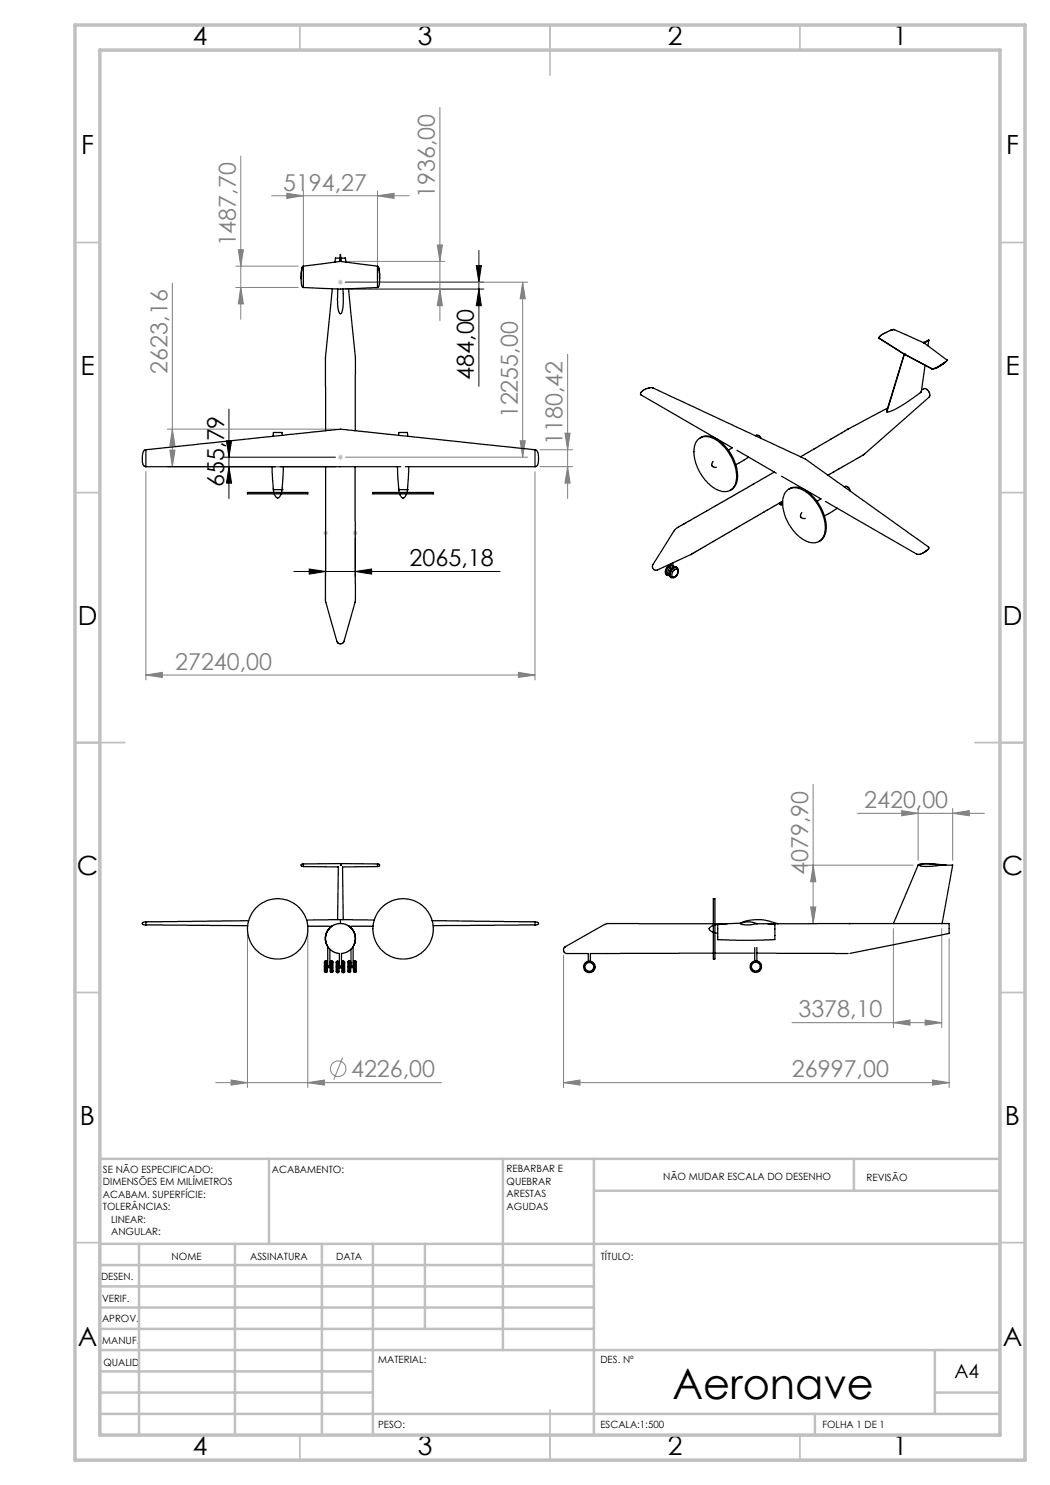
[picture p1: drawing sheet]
<svg xmlns="http://www.w3.org/2000/svg" width="210mm" height="297mm" viewBox="0 0 210 297" stroke-linecap="round" stroke-linejoin="round" font-family="sans-serif">
<g fill="none" stroke="#808080" stroke-width=".2">
<path d="M48.2 31.2v32.6M54.3 39.2h27.5M57.4 38.7l3.3 .5-3.3 .5zM60.7 38.2v18.3M75.5 39.2l3.3-.5v1zM75.5 38.2v18.3M88 21.5v42.7M34.5 56.6v36.7M47.2 53.2h12.5M47.2 57.5h12.5M47.7 49.9h1l-.5 3.3zM48.2 57.5l.5 3.3h-1z"/>
<path d="M69.1 56.4h36.5M69.1 57.8h19.9M69.1 52.3h19.9M87.5 49h1l-.5 3.3zM88 57.8l.5 3.3h-1zM104.5 56.4l.6 3.4h-1.1zM104.5 56.4v35M113.5 70.9v28.8M29.2 94.3v41.7M33.5 93.3h33.6M33.5 85.8h33.6M34 90h1l-.5 3.3z"/>
<path d="M34.5 85.8l.5 3.3h-1zM69.1 91.4h36.5M104 88.2h1.1l-.6 3.2zM107 94.3v41.7M108 93.3h6.5M108 90h6.5M113 86.6h1l-.5 3.4zM113.5 93.3l.5 3.3h-1zM29.2 135l3.3-.5v1zM29.2 135h77.8M103.7 134.5l3.3 .5-3.3 .5zM162.6 156.9v27.8"/>
<path d="M161.6 173h21M162.6 173l.6 3.4h-1.1zM171.5 162.7h25.4M180.3 162.1l3.3 .6-3.3 .5zM183.6 161.7v10.3M190.5 162.7l3.4-.6v1.1zM190.5 161.7v10.3M49.5 186.8v30.7M61.6 186.8v30.7M112.7 191v26.5M161.6 184.7h16.1M162.1 181.4h1.1l-.6 3.3z"/>
<path d="M178.7 185.7v19.8M188.3 185.7v19.8M189.8 187.7v29.8M43.1 216.5h45.2M46.2 216l3.3 .5-3.3 .5zM61.6 216.5l3.3-.5v1zM68.5 211.5l-1.8 4.5M112.7 216.5l3.3-.5v1zM112.7 216.5h77.1M158.4 204.5h29.9M178.7 204.5l3.3-.5v1zM185 204l3.3 .5-3.3 .5z"/>
<path d="M186.5 216l3.3 .5-3.3 .5z"/>
<circle cx="67.6" cy="213.7" r="1.55"/>
</g>
<g fill="none" stroke="#000" stroke-width=".2">
<path d="M69.1 56.4h27.7M69.1 57.8h27.7M95.2 53.1h1.1l-.5 3.3zM95.8 57.8l.5 3.3h-1.1zM95.8 50.1v27.2M44.8 91.4h22.3M44.8 93.3h22.3M45.3 88.2h1l-.5 3.2zM45.8 93.3l.5 3.3h-1zM45.8 81.8v17.9M58.8 114.3h41.2M61.8 113.8l3.3 .5-3.3 .5z"/>
<path d="M65.1 107.6v7.7M71 114.3l3.3-.5v1zM71 107.6v7.7"/>
</g>
<g fill="none" stroke="#c0c0c0" stroke-width=".2">
<path d="M67.6 56.4h1M67.7 56.1l.7 .7M68.1 55.9v1M68.4 56.1l-.7 .7M67.6 91.4h1M67.7 91.1l.7 .7M68.1 90.9v1.1M68.4 91.1l-.7 .7M64.6 106.6h1.1M64.8 106.3l.7 .7M65.1 106.1v1M65.5 106.3l-.7 .7"/>
<path d="M70.5 106.6h1M70.7 106.3l.7 .7M71 106.1v1M71.4 106.3l-.7 .7"/>
</g>
<g fill="none" stroke="#c0c0c0" stroke-width=".35">
<path d="M60 5v5M110 5v10M160 5v5M15 48.5h5M200 48.5h5M15 98.5h5M200 98.5h5M15 148.5h10M195 148.5h10M15 198.5h5M200 198.5h5M15 248.5h5"/>
<path d="M200 248.5h5M60 287v5M110 282v10M160 287v5"/>
</g>
<g fill="none" stroke="#c0c0c0" stroke-width=".5">
<path d="M53.8 231.8v17M100.6 231.8v38.2M118.8 231.8v55.2M118.8 238.2h81.2M170.8 231.8v6.4M200 231.8h-180v55.2M20 248.8h180M20 257.3h98.8M20 253h98.8M27.8 248.8v38.2M47 248.8v38.2M64.4 248.8v38.2"/>
<path d="M74.6 248.8v38.2M85 248.8v17M20 265.8h98.8M20 261.5h98.8M20 278.5h54.6M20 274.3h54.6M20 270h180M187 278.5h13M187 270v12.8M20 282.8h180M163 282.8v4.2"/>
</g>
<path d="M15 5h190v287h-190zM20 10h180v277h-180z" fill="none" stroke="#c0c0c0" stroke-width=".7"/>
<g fill="#000">
<path d="M95.2 53.1h1.1l-.5 3.3zM95.8 57.8l.5 3.3h-1.1zM45.3 88.2h1l-.5 3.2zM45.8 93.3l.5 3.3h-1z"/>
<path d="M61.8 113.8l3.3 .5-3.3 .5zM71 114.3l3.3-.5v1z"/>
</g>
<g fill="#808080">
<path d="M104 88.2h1.1l-.6 3.2zM104.5 56.4l.6 3.4h-1.1z"/>
<path d="M29.2 135l3.3-.5v1zM103.7 134.5l3.3 .5-3.3 .5zM46.2 216l3.3 .5-3.3 .5zM61.6 216.5l3.3-.5v1zM178.7 204.5l3.3-.5v1zM185 204l3.3 .5-3.3 .5z"/>
<path d="M112.7 216.5l3.3-.5v1zM186.5 216l3.3 .5-3.3 .5z"/>
<path d="M180.3 162.1l3.3 .6-3.3 .5zM190.5 162.7l3.4-.6v1.1z"/>
<path d="M88 57.8l.5 3.3h-1zM87.5 49h1l-.5 3.3zM34 90h1l-.5 3.3zM34.5 85.8l.5 3.3h-1zM113.5 93.3l.5 3.3h-1zM113 86.6h1l-.5 3.4zM162.1 181.4h1.1l-.6 3.3zM162.6 173l.6 3.4h-1.1z"/>
<path d="M47.7 49.9h1l-.5 3.3zM48.2 57.5l.5 3.3h-1z"/>
<path d="M57.4 38.7l3.3 .5-3.3 .5zM75.5 39.2l3.3-.5v1z"/>
</g>
<g fill="none" stroke="#000" stroke-width=".25">
<path d="M60.2 55.7l.1 1.4 .4 .4M60.7 53.2l7.4-.9 7.4 .9M60.7 57.5a86.6 86.6 0 0 0 14.8 0M60.7 53.3v4.2M60.7 53.2v.1M60.7 53.3l-.2 .1-.2 .5-.1 1.8M60.7 53.2l-.2 .1-.2 .6-.1 1.8M66.5 57.7l-1.4 13.8v14.6M67.6 57.8l-.1 3.2 .3 1.4a.31 .31 0 0 0 .4 .4 .31 .31 0 0 0 .2-.5l.3-1.5-.1-3M68 51.6h-.9l-.1 .8M68.1 51l.2 1.3M68.1 51l-.2 1.3"/>
<path d="M68.1 50.9v.1M68.2 51.6h.9l.1 .8M69.7 57.7l1.4 13.8-.1 14.6M75.5 53.3v4.2M75.5 53.3l.2 .1 .1 .5 .1 1.8M75.5 53.2l.3 .6 .1 1.9M75.5 53.2v.1M75.9 55.7l-.1 1.3-.1 .4-.2 .1M129.8 77.6h.8l30.5 14.2 24.6 17.6v.4l-.6 .5M129.8 77.6l-1.2 .5-.5 .5v.3l18.4 10.7-.8 .4M175.8 67.6l.1 .1M175.9 67.7l4.9 3.1"/>
<path d="M175.9 67.7l5 3.1M175.9 67.7h.1M178.2 66.1l-1.6 .7-.8 .8M178.2 66.1h.1M178.9 65.9l-.7 .2M178.9 65.9l5.9 2.7M180.8 70.8l-3.4 11.6M180.9 70.8l-3.5 11.6M180.9 70.8h.1M180.9 70.8l5.4 2.9M181 70.9l5.4 2.9M184.3 78l.5-.3 .6 .2 .5 .7v.8l-13.4 11.7"/>
<path d="M184.7 68.6h.1M184.8 68.6l4.6 3.4M185 73.1l-.7 5.3-4.3 2.9-1.8 .9-.8 .2M185.7 68l-.8 .6M185.8 68l-1.2 .5M185.8 68l-.2 1.2M186.3 73.7h.1M187.9 73.2l-1.1 .5h-.5M189 72.5l-1.7 1.1-.9 .2M189 72.5l-1.1 .7M189 72.5h.1M189.3 72l.1 .1-.3 .3-1.2 .8"/>
<path d="M189.3 72h.1M189.4 72l-.3 .5-1.2 .7M29.2 93.3h25.9M29.2 90l36.7-3.9a22.2 22.2 0 0 1 6.7 .2l34.4 3.7M29.2 90h-.3l-.2 .3-.2 .9 .1 1.6 .2 .4 .4 .1M29.2 90v3.3M49.5 98.5h12.1v.3h-12.1zM54.4 93.3l.3 4.5M54.7 97.9h.1M54.7 97.9l.1 .6M54.7 97.9h1.7M54.7 97.8v.1"/>
<path d="M54.8 98.8l.3 .4a.52 .52 0 0 0 .5 .4 .52 .52 0 0 0 .5-.5l.1-.3M56 93.3h24.2M56.4 97.9h.1M56.4 97.9l-.1 .6M56.4 87.1v-.2a.35 .35 0 0 0-.1-.4 .35 .35 0 0 0-.3 0h-1.3l-.1 .8M56.7 93.3l-.3 4.6M65.1 93.3v26.9l2.3 8.1 .5 .5 .5-.1 .4-.3 2.3-8.3-.1-26.8M74.6 98.5h12.1v.3h-12.1zM79.5 93.3l.3 4.5M79.7 87.1l.1-.6h1.3a.36 .36 0 0 1 .4 .1 .36 .36 0 0 1 0 .4l.1 .3M79.8 97.9h.1M79.8 97.9v.6"/>
<path d="M79.8 97.9h1.7M79.8 97.8v.1M79.9 98.8l.3 .4a.52 .52 0 0 0 .5 .4 .52 .52 0 0 0 .5-.5l.1-.3M81.1 93.3h25.9M81.5 97.9h.1M81.5 97.9l-.1 .6M81.7 93.3l-.2 4.6M107 90l.5 .2 .2 1-.1 1.7-.3 .4h-.3M107 90v3.3M139.5 88l.2-.1a2.91 2.91 0 0 1 3.7 .2l1.9 1.8 1 1.6 .5 1 .5 2.4-.1 1.5-.3 .8a2.56 2.56 0 0 1-3.8 .6l-1.5-1.1-.6-.7-1-1.4-.5-1.2-.6-1.8-.1-.9 .1-1.6zM140 87.6a3.7 3.7 0 0 1 4.5 1.1l.7 .7 .9 1.3 .6 1.1 .5 1.4 .3 2.1-.3 1.6a2.1 2.1 0 0 1-1.2 1.1M142.6 92.3l-.2 .4v.5l.3 .2h.6"/>
<path d="M147.4 90.1l7.9 4.5M149.7 91.4l-2.6 1.6M151.1 87.2l.6-.1 .5 .6M154.9 94.4l-19.6 11.2-.5 .6-4.2 6.8-.1 .6 .5 .4h.5l6.6-3.1M156.3 95.2l7.9 4.6M157.3 98.2l.5-.4 .8-.3 1.5 .3 1.4 .8 1.6 1.7 1.2 1.9 .6 2 .1 1.9-.4 1.4a2.44 2.44 0 0 1-3.5 .7l-1.2-.8-.9-.8-1.2-1.7-.7-1.4-.5-1.8-.1-1.6 .4-1.4zM157.8 97.8a3.5 3.5 0 0 1 4.1 .8l1.8 2 1.2 2.4 .3 1.9v1l-.3 1.2a2.31 2.31 0 0 1-1.1 1.2M160.8 97.8l-.1 .1M164.2 99.8l-.8 .5M168.9 97.4l.4-.1 .3 .1 .5 .8M169.6 85.8l-9.5 5.6M169.6 85.8h.1"/>
<path d="M172.5 91.1l-6.9 3.9M172.5 91.1h.1M177.5 81.6l-7.9 4.2M133.4 115h.1M133.4 115l.5 .1M134 114.2h.1M134.2 113l-.6 .2-.4 .6-.1 .8 .3 .4M134.2 112.7v1.3l-.2 .2M134.2 113l-.7 .5-.2 .5-.1 .6 .2 .4M134.2 113.4l-.4 .3-.2 .6v.4l.3 .3M134.2 113l-.7 .4-.3 .5-.1 .7 .3 .4M134.2 115.5h.1"/>
<path d="M134.6 113.1l.2 .3M134.6 113.4l.1 .1M134.6 112.6v1M134.8 114l.4-.2h.2l.2 .6-.3 .7-.7 .3-.2-.2v-.4zM135.3 113.5l-.4-.1-.3 .2-.5 .6-.2 .8 .3 .5M135.3 113.5l-.6 .1-.5 .6-.3 .9 .3 .4M135.3 113.5h.1M135.4 113.5l.3 .4-.2 1-.7 .6h-.6M135.4 113.5l-.7 .1-.5 .6-.2 .6v.4l.2 .3M138.1 110.9h.1M155.9 100.6l.2 .3M156.1 100.9l-.2-.3 .2 .3"/>
<path d="M156.1 100.9h.1M156.1 100.9l.4 .1M156.2 100.4l.1 .3 .2 .1M156.5 100.3l-18.4 10.6M160.4 102.5l-.3 .6 .1 .4 .3 .2h.5M165.1 100.3l18.3 10.5h.9l1-.7M167.5 101.7l-2.6 1.5M60.7 173.3l7 .1-.2 10.5M60.7 172.8h14.8M60.7 172.8l-.5 .2 .1 .2 .4 .1M60.7 172.8v.5M68.1 173h.1"/>
<path d="M75.5 173.3l-7 .1 .2 10.5M75.5 172.8h.2a.27 .27 0 0 1 .2 .4 .27 .27 0 0 1-.4 .1M75.5 172.8v.5M142.7 179.7h.3v12.1h-.3zM183.6 173l-4.9 11.7M183.6 173h.3M183.6 173l.4-.2 .7-.1 4.4 .3M183.9 173l.3 .2 1 .1 3-.3M183.9 173l.9-.2 3.4 .2M188.2 173h.9M189.1 173h1.4l-2.1 11.7M29.2 184.4l-.7 .2v.3l.7 .1"/>
<path d="M29.2 185l20.3 .1M29.2 184.4v.6M49.7 184.1l-20.5 .3M61.6 185.2l4.8 .1M65.2 192.2l-.3 .2v1.8l.3 .3M65.2 188.3l-.1-.9 .2-.9 .6-.8 .4-.4-.7 .7-.5 1.1v1l.3 1.1M65.2 192.2v2.3M65.2 192.2h.1M65.2 194.5h.1M65.2 192.2l.3 .2v1.8l-.3 .3M65.5 193.5h.5M65.5 193.1h.1"/>
<path d="M65.5 193.1l.1 .1a.18 .18 0 0 0 .2 .1 .18 .18 0 0 0 .1-.2h.1M65.5 189.3v3.8M66 193.1h.1M66 189.8v3.3M66.3 192.2l-.3 .1v2l.3 .2M66.3 192.2v2.3M66.3 192.2h.1M66.3 194.5h.1M66.4 192.2l.2 .2v1.9l-.2 .2M66.4 192.2v2.3M67.5 192.2l-.3 .2v2l.3 .1M67.5 193.4v1.1"/>
<path d="M67.5 192.2v1.2M67.5 192.2h.1M67.5 194.5h.1M67.5 192.2l.3 .2v1.9l-.3 .2M67.8 193.6h.6M67.8 193.2h.1M67.9 193.2v-2.5l-1.1-.3-.8-.5-.6-.9-.3-.9 .1-1.4 .6-1 .8-.6 1.1-.4h1l1.1 .5 .9 1 .4 1.3-.2 1.1-.5 1-.9 .8-1.2 .3v2.5M67.9 193.2l.2 .2 .2-.2M68.1 183.9l6.8 .1M68.1 183.9l-6.8 .1M68.1 183.9v.8M68.3 193.2h.1"/>
<path d="M68.6 192.2l-.2 .2v1.9l.2 .2M68.6 192.2v2.3M68.6 192.2h.1M68.6 194.5h.1M68.7 192.2l.2 .2v1.9l-.2 .2M68.7 192.2v2.3M69.8 192.2l-.2 .1v2l.2 .2M69.8 185.3l.8 .8 .4 .9 .1 1-.4 1.1M69.8 185.3l.7 .6 .5 1 .1 1.1-.2 .8M69.8 192.2v2.3M69.8 192.2h.1M69.8 194.5h.1"/>
<path d="M69.9 192.2l.2 .2v1.9l-.2 .2M69.9 192.2v2.3M70.1 193.5h.6M70.1 193.1h.1M70.2 193.1a.19 .19 0 0 0 .2 .2 .19 .19 0 0 0 .2-.2M70.2 189.8v3.3M70.6 193.1h.1M70.6 189.3v3.8M70.9 192.2l-.2 .2v1.9l.2 .2M70.9 192.2v2.3M70.9 192.2h.1M70.9 194.5h.1"/>
<path d="M71 192.2l.3 .1v2l-.3 .2M71 192.2v2.3M74.6 185.2l-4.8 .1M86.4 184.1l20.6 .3M107 185l-20.4 .1M107 184.4h.5a.28 .28 0 0 1 .2 .4 .28 .28 0 0 1-.4 .2h-.3M107 184.4v.6M142.7 190.6l-24.6 .1v1.6M142.7 184.7h-21.4l-8.3 4.7-.3 .4 .1 .6 .5 .3h4.4v1.6M142.7 185.1l-.4 .2a.55 .55 0 0 0-.4 .6 .55 .55 0 0 0 .5 .5l.3 .1M143 190.6h8M143 184.7h2.5"/>
<path d="M143 186.5l.5 .2M143.5 187.9h.1M143.5 184.9l-.5 .1M143.5 184.9v3M148.1 184.7l.6-.2 1.5-.1 1.3 .3-2.3 .3-1-.1zM151 189.5v2.7M151.4 190.6l18.3 .1M151.4 189.5v2.7M151.5 184.7h4M153.6 184.8l1.4 .1v2.6a.36 .36 0 0 1-.1 .4 .36 .36 0 0 1-.5 .1l-7 .1-3.9-.2M169.8 184.7h-14.2l-2.9-.7-1.7-.1-1.8 .3-1 .4-4.7 .3M169.8 184.7h.1"/>
<path d="M169.8 184.7h8.9M178.7 184.7h11.1v2l-19.8 4"/>
<circle cx="55.5" cy="185.8" r="6"/>
<circle cx="80.6" cy="185.8" r="6"/>
<circle cx="117.9" cy="193.4" r=".89"/>
<circle cx="117.9" cy="193.4" r="1.15"/>
<circle cx="151.1" cy="193.3" r="1.15"/>
<circle cx="151.2" cy="193.3" r=".88"/>
</g>
<text font-size="8.5" x="134.5" y="279.7">Aeronave</text>
<g font-size="5.3">
<text x="38.5" y="9">4</text>
<text x="83.5" y="9">3</text>
<text x="133.6" y="9">2</text>
<text x="178.6" y="9">1</text>
<text x="16.2" y="30.7">F</text>
<text x="201.2" y="30.7">F</text>
<text x="16.1" y="75">E</text>
<text x="201.1" y="75">E</text>
<text x="15.5" y="125">D</text>
<text x="200.5" y="125">D</text>
<text x="15.4" y="175">C</text>
<text x="200.4" y="175">C</text>
<text x="16" y="225">B</text>
<text x="201" y="225">B</text>
<text x="15.5" y="269.2">A</text>
<text x="200.5" y="269.2">A</text>
<text x="38.5" y="291">4</text>
<text x="83.5" y="291">3</text>
<text x="133.6" y="291">2</text>
<text x="178.6" y="291">1</text>
</g>
<g font-size="4.7" fill="#808080">
<text x="56.6" y="38.1">5194,27</text>
<text x="87" y="39.6" transform="rotate(-90 87 39.6)">1936,00</text>
<text x="47.2" y="49.3" transform="rotate(-90 47.2 49.3)">1487,70</text>
<text x="33.5" y="74.7" transform="rotate(-90 33.5 74.7)">2623,16</text>
<text x="103.5" y="83.7" transform="rotate(-90 103.5 83.7)">12255,00</text>
<text x="112.5" y="89" transform="rotate(-90 112.5 89)">1180,42</text>
<text x="35" y="134">27240,00</text>
<text x="172.8" y="161.6">2420,00</text>
<text x="161.7" y="175" transform="rotate(-90 161.7 175)">4079,90</text>
<text x="159.7" y="203.5">3378,10</text>
<text x="70.2" y="215.4">4226,00</text>
<text x="158.4" y="215.5">26997,00</text>
</g>
<g font-size="4.7">
<text x="94.8" y="75.9" transform="rotate(-90 94.8 75.9)">484,00</text>
<text x="44.8" y="97.3" transform="rotate(-90 44.8 97.3)">655,79</text>
<text x="81.9" y="113.3">2065,18</text>
</g>
<text font-size="3.9" x="190.9" y="275.5">A4</text>
<g font-size="2">
<text x="20.6" y="234.6">SE NÃO ESPECIFICADO:</text>
<text x="20.6" y="237.1">DIMENSÕES EM MILÍMETROS</text>
<text x="20.6" y="239.6">ACABAM. SUPERFÍCIE:</text>
<text x="54.4" y="234.6">ACABAMENTO:</text>
<text x="101.3" y="234.5">REBARBAR E</text>
<text x="101.3" y="237">QUEBRAR</text>
<text x="101.3" y="239.5">ARESTAS</text>
<text x="132.6" y="236">NÃO MUDAR ESCALA DO DESENHO</text>
<text x="173.3" y="236.2">REVISÃO</text>
<text x="20.6" y="242.1">TOLERÂNCIAS:</text>
<text x="22.2" y="244.6">LINEAR:</text>
<text x="101.3" y="242">AGUDAS</text>
<text x="22.2" y="247.1">ANGULAR:</text>
<text x="34.3" y="252">NOME</text>
<text x="50" y="251.9">ASSINATURA</text>
<text x="67.2" y="251.9">DATA</text>
<text x="120.2" y="251.9">TÍTULO:</text>
<text x="20.2" y="256.1">DESEN.</text>
<text x="20.4" y="260.3">VERIF.</text>
<text x="20.4" y="264.4">APROV.</text>
<text x="20.5" y="268.8">MANUF.</text>
<text x="20.7" y="273.1">QUALID</text>
<text x="75.7" y="272.5">MATERIAL:</text>
<text x="120.1" y="272.5">DES. Nº</text>
<text x="75.6" y="285.5">PESO:</text>
<text x="120.1" y="285.6">ESCALA:1:500</text>
<text x="164.5" y="285.6">FOLHA 1 DE 1</text>
</g>
</svg>
